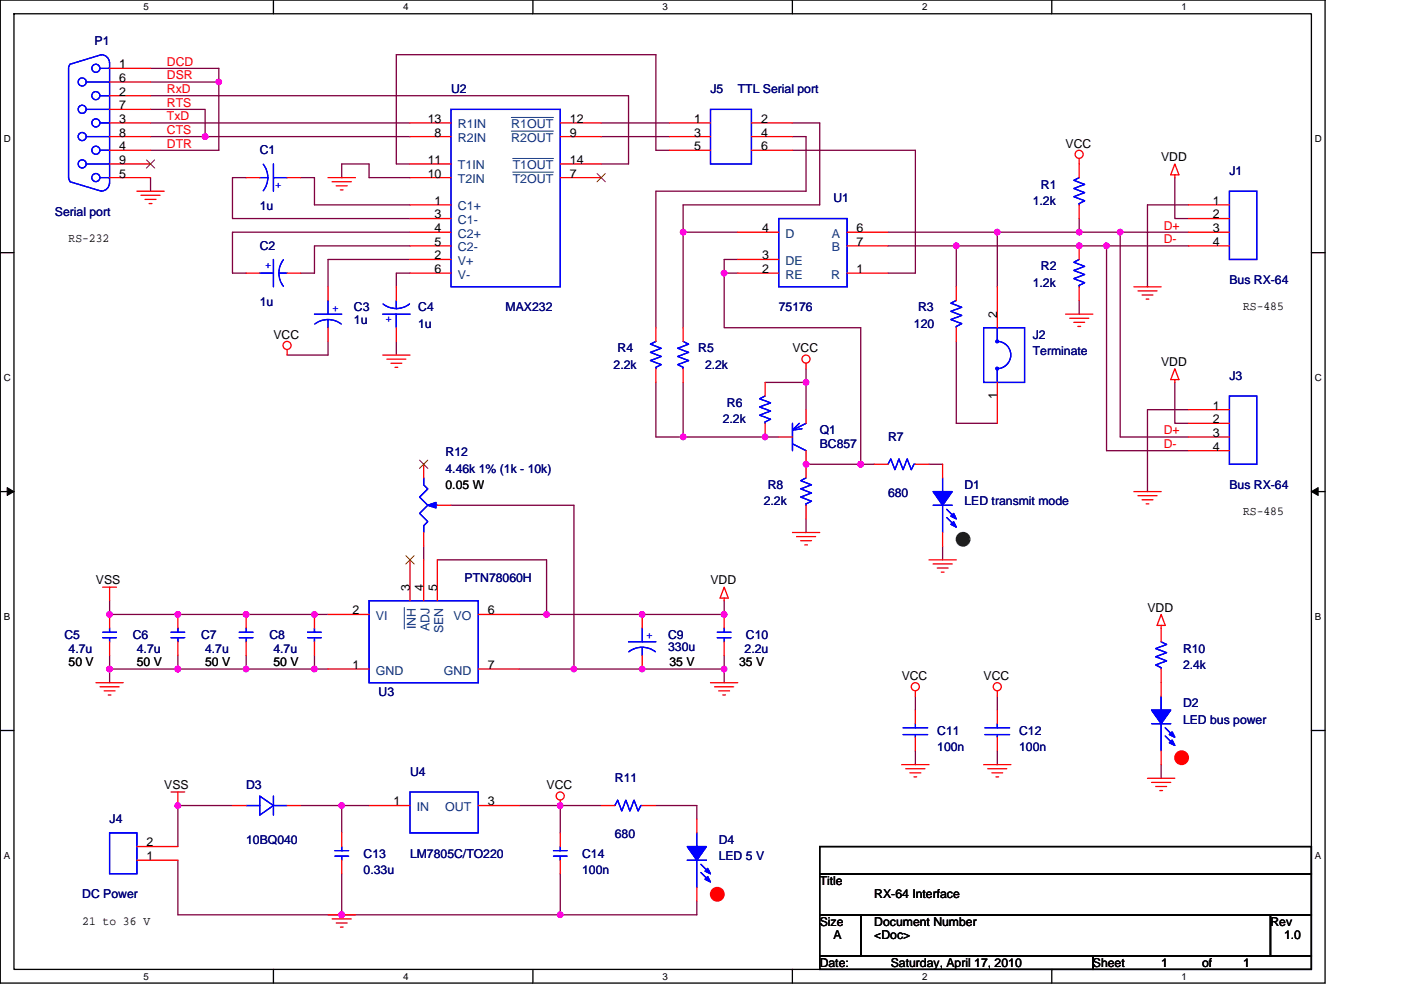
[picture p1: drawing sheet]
<svg xmlns="http://www.w3.org/2000/svg" width="297mm" height="210mm" viewBox="0 0 297 210" stroke-linecap="round" stroke-linejoin="round" font-family="sans-serif">
<path d="M.1 0h280.8v208.5h-280.8zM3 2.9h275v202.7h-275z" fill="none" stroke="#000" stroke-width=".28"/>
<g fill="#fff">
<path d="M30.5 .3h1.1v2.3h-1.1z"/>
<path d="M30.5 205.9h1.1v2.3h-1.1z"/>
</g>
<path d="M58 0v2.9M58 205.6v2.9" fill="none" stroke="#000" stroke-width=".28"/>
<g fill="#fff">
<path d="M85.5 .3h1.1v2.3h-1.1z"/>
<path d="M85.5 205.9h1.1v2.3h-1.1z"/>
</g>
<path d="M113 0v2.9M113 205.6v2.9" fill="none" stroke="#000" stroke-width=".28"/>
<g fill="#fff">
<path d="M140.5 .3h1.1v2.3h-1.1z"/>
<path d="M140.5 205.9h1.1v2.3h-1.1z"/>
</g>
<path d="M168 0v2.9M168 205.6v2.9" fill="none" stroke="#000" stroke-width=".28"/>
<g fill="#fff">
<path d="M195.5 .3h1.2v2.3h-1.2z"/>
<path d="M195.5 205.9h1.2v2.3h-1.2z"/>
</g>
<path d="M223 0v2.9M223 205.6v2.9" fill="none" stroke="#000" stroke-width=".28"/>
<g fill="#fff">
<path d="M250.5 .3h1.2v2.3h-1.2z"/>
<path d="M250.5 205.9h1.2v2.3h-1.2z"/>
<path d="M.8 28.3h1.5v2.3h-1.5z"/>
<path d="M278.8 28.3h1.5v2.3h-1.5z"/>
<path d="M.8 78.9h1.5v2.3h-1.5z"/>
<path d="M278.8 78.9h1.5v2.3h-1.5z"/>
</g>
<path d="M.1 53.6h2.9M278 53.6h2.9" fill="none" stroke="#000" stroke-width=".28"/>
<g fill="#fff">
<path d="M.8 129.6h1.4v2.3h-1.4z"/>
<path d="M278.8 129.6h1.4v2.3h-1.4z"/>
</g>
<path d="M.1 104.3h2.9M278 104.3h2.9" fill="none" stroke="#000" stroke-width=".28"/>
<path d="M1.5 103.4l1.5 .9-1.5 .8zM278 104.3l1.5-.9v1.7z" fill="#000" stroke="#000" stroke-width=".21"/>
<g fill="#fff">
<path d="M.8 180.3h1.4v2.3h-1.4z"/>
<path d="M278.8 180.3h1.4v2.3h-1.4z"/>
</g>
<path d="M.1 154.9h2.9M278 154.9h2.9M173.8 179.6h104.2v5.7h-104.2zM173.8 194h8.7v8.7h-8.7zM173.8 185.3h104.2v8.7h-104.2zM182.5 194h86.9v8.7h-86.9zM269.4 194h8.6v8.7h-8.6zM173.8 202.7h57.9v2.9h-57.9zM231.7 202.7h46.3v2.9h-46.3z" fill="none" stroke="#000" stroke-width=".28"/>
<g fill="none" stroke="#800040" stroke-width=".28">
<path d="M31.9 14.5h14.5v2.9M31.9 17.4h14.5M46.4 17.4v14.5h-14.5M31.9 20.3h101.4v14.5h-5.8M31.9 29h11.6M31.9 23.2h11.6v5.8M31.9 37.7v2.9M31.9 26.1h55M43.5 29h43.4M52.2 37.7h-2.9v8.7h37.6M63.8 37.7h2.9v5.8h20.2M72.5 37.7v-2.9h5.7v2.9h8.7"/>
<path d="M127.5 29h14.4M127.5 26.1h14.4M141.9 31.9h-2.8v-20.3h-55.1v23.2h2.9M168 29h2.9v11.6h-31.8v28.9M168 26.1h5.8v17.4h-29v5.8M168 31.9h26.1v26h-5.8M249.1 37.7v8.7h2.9M86.9 49.3h-37.6v8.6h2.9M86.9 55h-17.3v5.8M86.9 52.2h-20.2v5.7h-2.9M86.9 57.9h-2.9v2.9M144.8 49.3h11.6"/>
<path d="M144.8 49.3v20.2M153.5 57.9v11.6h29v29M156.4 55h-2.9v2.9h2.9M188.3 49.3h23.2M188.3 52.2h14.5v8.6M211.5 49.3v11.5M211.5 49.3h17.3M228.8 49.3h8.7M228.8 46.4v2.9M234.6 52.2v43.4h17.4M234.6 52.2h-31.8M234.6 52.2h17.4"/>
<path d="M237.5 49.3v43.4h14.5M237.5 49.3h14.5M252 43.5h-8.7v17.3M69.6 72.4v2.9h-8.7M84 72.4v2.9M170.9 78.2v2.9M202.8 72.4v17.4h8.7M228.8 63.7v2.9M139.1 81.1v11.6h5.7M144.8 81.1v11.6M144.8 92.7h20.3M162.2 81.1h8.7"/>
<path d="M170.9 81.1v5.8M170.9 98.5h11.6M182.5 98.5h2.9M197 98.5h2.9M249.1 81.1v8.7h2.9M252 86.9h-8.7v17.4M89.8 115.8v2.9M92.7 118.7h23.2v11.6M95.6 107.2h26.1v34.7M170.9 110.1v2.8M199.9 115.8v2.9M23.2 127.4v2.9h46.4"/>
<path d="M23.2 139v2.9M37.7 139v2.9M52.2 139v2.9M66.7 139v2.9M110.1 130.3h5.8M153.5 127.4v2.9h-37.6M153.5 139v2.9M23.2 141.9v2.9M23.2 141.9h14.5M37.7 141.9h14.5M52.2 141.9h14.5M66.7 141.9h2.9"/>
<path d="M110.1 141.9h11.6M121.7 141.9h31.8M153.5 141.9v2.9M194.1 159.3v2.9M194.1 147.7v2.9M211.5 159.3v2.9M211.5 147.7v2.9M49.3 170.9h-11.6v8.7M63.8 170.9h8.7M72.5 170.9v5.8M72.5 170.9h5.7M110.1 170.9h8.7"/>
<path d="M118.8 170.9v5.8M118.8 170.9h8.7M139.1 170.9h8.6v2.9M246.2 162.2v2.9M37.7 182.5v11.5h34.8M72.5 185.3v8.7M72.5 194h46.3M118.8 185.3v8.7M147.7 191.1v2.9h-28.9"/>
</g>
<g fill="#f0f" stroke="#f0f" stroke-width=".28">
<circle cx="211.4" cy="49.2" r=".57"/>
<circle cx="237.5" cy="49.2" r=".57"/>
<circle cx="234.6" cy="52.1" r=".57"/>
<circle cx="228.8" cy="49.2" r=".57"/>
<circle cx="228.8" cy="52.1" r=".57"/>
<circle cx="72.5" cy="194" r=".57"/>
<circle cx="72.5" cy="170.9" r=".57"/>
<circle cx="118.8" cy="194" r=".57"/>
<circle cx="118.8" cy="170.9" r=".57"/>
<circle cx="37.7" cy="170.9" r=".57"/>
<circle cx="23.2" cy="141.9" r=".57"/>
<circle cx="66.7" cy="141.9" r=".57"/>
<circle cx="136.1" cy="130.3" r=".57"/>
<circle cx="115.9" cy="130.3" r=".57"/>
<circle cx="121.7" cy="141.9" r=".57"/>
<circle cx="153.5" cy="130.3" r=".57"/>
<circle cx="66.7" cy="130.3" r=".57"/>
<circle cx="52.2" cy="130.3" r=".57"/>
<circle cx="23.2" cy="130.3" r=".57"/>
<circle cx="37.7" cy="130.3" r=".57"/>
<circle cx="37.7" cy="141.9" r=".57"/>
<circle cx="52.2" cy="141.9" r=".57"/>
<circle cx="153.5" cy="141.9" r=".57"/>
<circle cx="136.1" cy="141.9" r=".57"/>
<circle cx="202.8" cy="52.1" r=".57"/>
<circle cx="46.4" cy="17.4" r=".57"/>
<circle cx="43.5" cy="29" r=".57"/>
<circle cx="170.9" cy="81.1" r=".57"/>
<circle cx="182.5" cy="98.5" r=".57"/>
<circle cx="170.9" cy="98.5" r=".57"/>
<circle cx="153.5" cy="57.9" r=".57"/>
<circle cx="162.2" cy="92.7" r=".57"/>
<circle cx="144.8" cy="92.7" r=".57"/>
<circle cx="144.8" cy="49.2" r=".57"/>
</g>
<g fill="none" stroke="#f00" stroke-width=".28">
<path d="M23.2 17.4h8.7M23.2 14.5h8.7M23.2 26.1h8.7M23.2 29h8.7M23.2 31.9h8.7M23.2 34.8h8.7M23.2 37.7h8.7M23.2 23.2h8.7M23.2 20.3h8.7M52.2 37.7h2.9M60.9 37.7h2.9M69.6 37.7h5.8"/>
<path d="M70.4 38.5h4.1M71.3 39.4h2.3M86.9 26.1h8.7M86.9 29h8.7M86.9 34.8h8.7M86.9 37.7h8.7M118.8 26.1h8.7M118.8 29h8.7M118.8 34.8h8.7M118.8 37.7h8.7M141.9 26.1h8.7M141.9 29h8.7"/>
<path d="M141.9 31.9h8.7M159.3 26.1h8.7M159.3 29h8.7M159.3 31.9h8.7M228.8 33.6v4.1M249.1 34.8l.9 2.3h-1.8zM249.1 37.1v.6M29 40.6h5.8M29.9 41.4h4M30.8 42.3h2.3M31.6 43.2h.6M52.2 57.9h2.9"/>
<path d="M60.9 57.9h2.9M72.2 40.3h.5M86.9 43.5h8.7M86.9 46.4h8.7M86.9 49.3h8.7M86.9 52.2h8.7M86.9 57.9h8.7M86.9 55h8.7M156.4 49.3h8.7M156.4 57.9h8.7M156.4 55h8.7M179.6 49.3h8.7"/>
<path d="M179.6 52.2h8.7M179.6 57.9h8.7M228.8 43.5v2.9M228.8 52.2v2.8M252 43.5h8.7M252 46.4h8.7M252 49.3h8.7M252 52.2h8.7M60.9 74.1v1.2M69.6 60.8v2.9M69.6 69.5v2.9M81.1 75.3h5.8"/>
<path d="M82 76.2h4.1M82.9 77h2.3M83.8 77.9h.5M84 60.8v2.9M84 69.5v2.9M139.1 69.5v2.9M139.1 78.2v2.9M144.8 69.5v2.9M144.8 78.2v2.9M170.9 77v1.2M202.8 60.8v2.9M202.8 69.5v2.9"/>
<path d="M211.5 60.8v8.7M225.9 66.6h5.8M226.8 67.5h4M227.7 68.4h2.3M228.5 69.2h.6M228.8 60.8v2.9M240.4 60.8h5.8M241.3 61.7h4M242.1 62.6h2.4M243 63.4h.6M249.1 78.2l.9 2.3h-1.8zM89.8 98.5v2.9"/>
<path d="M162.2 81.1v2.9M162.2 89.8v2.9M165.1 92.7h2.9M170.9 86.9v2.9M170.9 95.6v5.8M185.4 98.5h2.9M194.1 98.5h2.9M199.9 98.5v2.9M211.5 81.1v8.7M249.1 80.5v.6M252 92.7h8.7M252 86.9h8.7"/>
<path d="M252 89.8h8.7M252 95.6h8.7M86.9 118.7v8.7M89.8 112.9v2.9M89.8 118.7v8.7M92.7 107.2h2.9M92.7 118.7v8.7M168 112.9h5.8M168.9 113.8h4M169.8 114.7h2.3M170.6 115.6h.6M170.9 107.2v2.9"/>
<path d="M197 118.7h5.8M197.8 119.6h4.1M199.9 112.9v2.9M240.4 104.3h5.8M241.3 105.1h4M242.1 106h2.4M243 106.9h.6M21.8 124.5h2.9M23.2 124.5v2.9M23.2 130.3v2.9M23.2 136.1v2.9M37.7 130.3v2.9"/>
<path d="M37.7 136.1v2.9M52.2 130.3v2.9M52.2 136.1v2.9M66.7 130.3v2.9M66.7 136.1v2.9M69.6 130.3h8.6M101.4 130.3h8.7M136.2 130.3v2.9M136.2 139v2.9M153.5 130.3v2.9M153.5 136.1v2.9M153.5 126.9v.5"/>
<path d="M153.5 124.5l.9 2.4h-1.7zM198.7 120.5h2.3M199.6 121.3h.5M246.2 130.3l.9 2.4h-1.8zM246.2 132.7v3.4M20.3 144.8h5.8M21.2 145.7h4M22.1 146.5h2.3M22.9 147.4h.6M69.6 141.9h8.6M101.4 141.9h8.7M150.6 144.8h5.8"/>
<path d="M151.5 145.7h4.1M152.4 146.5h2.3M153.2 147.4h.6M194.1 150.6v2.9M194.1 156.4v2.9M194.1 146.5v1.2M211.5 146.5v1.2M211.5 150.6v2.9M211.5 156.4v2.9M246.2 141.9v5.8M246.2 159.3v2.9M29 179.6h8.7"/>
<path d="M36.3 168h2.9M37.7 168v2.9M49.3 170.9h2.9M60.9 170.9h2.9M72.5 176.7v2.9M78.2 170.9h8.7M101.4 170.9h8.7M118.8 169.7v1.2M118.8 176.7v2.9M127.5 170.9h2.9M136.2 170.9h2.9M147.7 173.8v2.9"/>
<path d="M191.2 162.2h5.8M192 163h4.1M192.9 163.9h2.3M193.8 164.8h.5M208.6 162.2h5.7M209.4 163h4.1M210.3 163.9h2.3M211.2 164.8h.5M243.3 165.1h5.8M244.2 165.9h4M245 166.8h2.4M245.9 167.7h.6"/>
<path d="M29 182.5h8.7M69.6 194h5.8M70.4 194.9h4.1M71.3 195.8h2.3M72.2 196.6h.5M72.5 182.5v2.8M118.8 182.5v2.8M147.7 188.2v2.9"/>
<circle cx="228.8" cy="32.7" r=".86"/>
<circle cx="60.9" cy="73.3" r=".86"/>
<circle cx="170.9" cy="76.2" r=".86"/>
<circle cx="194.1" cy="145.7" r=".86"/>
<circle cx="211.4" cy="145.7" r=".86"/>
<circle cx="118.8" cy="168.8" r=".86"/>
</g>
<g fill="#f00" stroke="#f00" stroke-width=".28">
<circle cx="152.1" cy="189.7" r="1.44"/>
<circle cx="250.5" cy="160.7" r="1.44"/>
</g>
<circle cx="204.2" cy="114.4" r="1.44" fill="#008000" stroke="#008000" stroke-width=".28"/>
<g fill="none" stroke="#00f" stroke-width=".28">
<path d="M14.5 14.5v23.2M14.9 13.7l-.4 .8M18.3 17.4h4.9M21.2 14.5h2M21.5 11.6a1.74 1.74 0 0 1 1.7 1.7M21.5 11.6l-6.7 2M23.2 13.3v25.5a1.8 1.8 0 0 1-1.7 1.7M14.5 37.7l.4 .8M14.8 38.5l6.7 2.1M18.3 34.8h4.9M18.3 29h4.9M18.3 23.2h4.9"/>
<path d="M21.2 37.7h2M21.2 31.9h2M21.2 26.1h2M21.2 20.3h2M55.1 37.7h1.7M55.8 34.8l.7 1.4 .3 1.5-.3 1.4-.7 1.3M58 34.8v5.8M58 37.7h2.9M95.6 23.2h23.2v37.6h-23.2zM150.6 23.2h8.7v11.6h-8.7zM228.8 37.7l-1.1 .5 2.3 .9-2.3 .9 2.3 .9-2.3 .8 2.3 .9-1.2 .6v.3M55.1 57.9h2.9"/>
<path d="M58 55v5.8M59.1 57.9h1.8M60.1 55.1a4.6 4.6 0 0 0 0 5.6M165.1 46.4h14.5v14.4h-14.5zM228.8 55l-1.1 .6 2.3 .9-2.3 .9 2.3 .8-2.3 .9 2.3 .9-1.2 .5v.3M260.7 40.6h5.8v14.4h-5.8zM66.7 66.6h5.8M66.7 68.7l1.4-.7 1.4-.2 1.5 .2 1.3 .7M69.6 67.8v1.7M69.6 63.7v2.9M81.1 66.6h5.8M81.2 64.5l1.3 .7 1.5 .2 1.5-.2 1.3-.7"/>
<path d="M84 63.7v1.8M84 66.6v2.9M139.1 72.4l-1.2 .6 2.3 .9-2.3 .8 2.3 .9-2.3 .9 2.3 .8-1.1 .6v.3M144.8 72.4l1.2 .6-2.3 .9 2.3 .8-2.3 .9 2.3 .9-2.3 .8 1.1 .6v.3M202.8 63.7l-1.2 .6 2.3 .9-2.3 .8 2.3 .9-2.3 .9 2.3 .8-1.1 .6v.3M208.6 69.5h8.6v11.6h-8.6zM211.5 69.5l-.1 2.9a2.89 2.89 0 0 1 2.9 2.9 2.89 2.89 0 0 1-2.9 2.9M211.5 78.2v2.9M162.2 84l-1.1 .6 2.3 .8-2.3 .9 2.3 .9-2.3 .9 2.3 .8-1.2 .6v.3M168 89.8v5.8M168 94.1l2.9 1.5M169.5 89.8l-1.5 1.4 2-.2"/>
<path d="M170.9 89.8l-2.9 1.4M188.3 98.5l.6-1.2 .8 2.3 .9-2.3 .9 2.3 .8-2.3 .9 2.3 .6-1.1h.3M260.7 84h5.8v14.5h-5.8zM89.8 101.4v1.4l.9 .9-1.7 1.7 1.7 1.8-1.7 1.7 1.7 1.7-.9 .9v1.4M92.1 107.2h.6M170.9 101.4l-1.1 .6 2.3 .8-2.3 .9 2.3 .9-2.3 .8 2.3 .9-1.2 .6v.3M197.8 107.2h4.1M199.9 101.4v2.9M199.9 107.2v5.7M200.7 108l1.8 1.8M200.7 109.8l1.8 1.7M21.8 135.3h2.9"/>
<path d="M21.8 134.1h2.9M23.2 133.2v.9M23.2 135.3v.8M36.3 135.3h2.9M36.3 134.1h2.9M37.7 133.2v.9M37.7 135.3v.8M50.7 135.3h2.9M50.7 134.1h2.9M52.2 133.2v.9M52.2 135.3v.8M65.2 135.3h2.9"/>
<path d="M65.2 134.1h2.9M66.7 133.2v.9M66.7 135.3v.8M78.2 127.4h23.2v17.4h-23.2zM133.3 136.1h5.8M133.3 138.2a4.6 4.6 0 0 1 5.7 0M136.2 137.3v1.7M136.2 133.2v2.9M152.1 135.3h2.9M152.1 134.1h2.9M153.5 133.2v.9M153.5 135.3v.8"/>
<path d="M246.2 136.1l1.2 .6-2.4 .9 2.4 .8-2.4 .9 2.4 .9-2.4 .8 1.2 .6v.3M191.5 154.4h5.2M191.5 155.8h5.2M194.1 155.8v.6M194.1 153.5v.9M208.8 154.4h5.3M208.8 155.8h5.3M211.5 155.8v.6M211.5 153.5v.9M244.2 153.5h4M246.2 147.7v2.9M246.2 153.5v5.8"/>
<path d="M247.1 154.4l1.7 1.7M247.1 156.1l1.7 1.7M23.2 176.7h5.8v8.6h-5.8zM52.2 170.9h2.9M55.1 168.8l2.9 2.1-2.9 2zM58 168.8v4.1M58 170.9h2.9M72.5 179.6v.8M86.9 168h14.5v8.7h-14.5zM118.8 179.6v.8M130.4 170.9l.6-1.2 .8 2.3 .9-2.3 .9 2.3 .8-2.3 .9 2.3 .6-1.1h.3M147.7 176.7v2.9"/>
<path d="M71 181.6h2.9M71 180.4h2.9M72.5 181.6v.9M117.3 181.6h2.9M117.3 180.4h2.9M118.8 181.6v.9M145.7 182.5h4.1M147.7 182.5v5.7M148.6 183.3l1.7 1.8M148.6 185.1l1.7 1.7"/>
<circle cx="17.4" cy="17.4" r=".86"/>
<circle cx="20.3" cy="14.5" r=".86"/>
<circle cx="17.4" cy="29" r=".86"/>
<circle cx="17.4" cy="23.2" r=".86"/>
<circle cx="17.4" cy="34.8" r=".86"/>
<circle cx="20.3" cy="37.7" r=".86"/>
<circle cx="20.3" cy="31.9" r=".86"/>
<circle cx="20.3" cy="20.3" r=".86"/>
<circle cx="20.3" cy="26.1" r=".86"/>
</g>
<g fill="#00f" stroke="#00f" stroke-width=".28">
<path d="M145.7 179.6h4.1l-2.1 2.9z" fill-rule="evenodd"/>
<path d="M150 185.9l.6 1.2-1.1-.6z" fill-rule="evenodd"/>
<path d="M150 184.2l.6 1.1-1.1-.5z" fill-rule="evenodd"/>
<path d="M145.7 179.6h4.1l-2.1 2.9z" fill-rule="evenodd"/>
<path d="M150 185.9l.6 1.2-1.1-.6z" fill-rule="evenodd"/>
<path d="M150 184.2l.6 1.1-1.1-.5z" fill-rule="evenodd"/>
<path d="M197.8 104.3h4.1l-2 2.9z" fill-rule="evenodd"/>
<path d="M201.6 111.2l.6-.6 .6 1.2z" fill-rule="evenodd"/>
<path d="M201.6 109.5l.6-.6 .6 1.2z" fill-rule="evenodd"/>
<path d="M197.8 104.3h4.1l-2 2.9z" fill-rule="evenodd"/>
<path d="M201.6 111.2l.6-.6 .6 1.2z" fill-rule="evenodd"/>
<path d="M201.6 109.5l.6-.6 .6 1.2z" fill-rule="evenodd"/>
<path d="M90.7 107.2l1.7-.6v1.1z" fill-rule="evenodd"/>
<path d="M90.7 107.2l1.7-.6v1.1z" fill-rule="evenodd"/>
<path d="M244.2 150.6h4l-2 2.9z" fill-rule="evenodd"/>
<path d="M247.9 157.5l.6-.5 .6 1.1z" fill-rule="evenodd"/>
<path d="M247.9 155.8l.6-.6 .6 1.2z" fill-rule="evenodd"/>
<path d="M244.2 150.6h4l-2 2.9z" fill-rule="evenodd"/>
<path d="M247.9 157.5l.6-.5 .6 1.1z" fill-rule="evenodd"/>
<path d="M247.9 155.8l.6-.6 .6 1.2z" fill-rule="evenodd"/>
<circle cx="211.4" cy="72.4" r=".28"/>
<circle cx="211.4" cy="78.2" r=".28"/>
</g>
<path d="M108.4 24.9h8.9M108.4 27.8h8.9M108.7 33.6h8.6M108.7 36.5h8.6M85.7 128.9v4.5" fill="none" stroke="#004080" stroke-width=".21"/>
<path d="M31 33.9l1.8 1.8M32.8 33.9l-1.8 1.8M126.6 36.8l1.8 1.8M128.3 36.8l-1.7 1.8M89 97.6l1.7 1.8M90.7 97.6l-1.8 1.8M86.1 117.9l1.7 1.7M87.8 117.9l-1.8 1.7" fill="none" stroke="#804000" stroke-width=".21"/>
<g font-size="2.6" fill="#000080">
<text x="20" y="9.6">P1</text>
<text x="95.6" y="19.7">U2</text>
<text x="150.6" y="19.7">J5</text>
<text x="156.4" y="19.7">TTL Serial port</text>
<text x="55.1" y="32.8">C1</text>
<text x="220.7" y="40">R1</text>
<text x="260.7" y="37.1">J1</text>
<text x="11.6" y="45.8">Serial port</text>
<text x="55.1" y="44.6">1u</text>
<text x="176.7" y="42.9">U1</text>
<text x="219" y="43.5">1.2k</text>
<text x="55.1" y="53">C2</text>
<text x="220.7" y="57.4">R2</text>
<text x="55.1" y="64.9">1u</text>
<text x="219" y="60.9">1.2k</text>
<text x="260.7" y="60.3">Bus RX-64</text>
<text x="75.1" y="66.1">C3</text>
<text x="75.1" y="68.7">1u</text>
<text x="88.7" y="66.1">C4</text>
<text x="88.7" y="69.5">1u</text>
<text x="107.2" y="66.1">MAX232</text>
<text x="165.1" y="66.1">75176</text>
<text x="193.8" y="69.5">120</text>
<text x="194.6" y="66.1">R3</text>
<text x="219" y="71.8">J2</text>
<text x="131" y="74.7">R4</text>
<text x="148" y="74.7">R5</text>
<text x="219" y="75.3">Terminate</text>
<text x="130.1" y="78.2">2.2k</text>
<text x="149.5" y="78.2">2.2k</text>
<text x="260.7" y="80.5">J3</text>
<text x="153.2" y="89.8">2.2k</text>
<text x="154.1" y="86.3">R6</text>
<text x="173.8" y="92.1">Q1</text>
<text x="173.8" y="95">BC857</text>
<text x="188.3" y="93.6">R7</text>
<text x="94.5" y="96.8">R12</text>
<text x="94.5" y="100.2">4.46k 1% (1k - 10k)</text>
<text x="161.9" y="107.2">2.2k</text>
<text x="162.8" y="103.7">R8</text>
<text x="188.3" y="105.4">680</text>
<text x="204.5" y="103.7">D1</text>
<text x="204.5" y="107.2">LED transmit mode</text>
<text x="260.7" y="103.7">Bus RX-64</text>
<text x="98.5" y="123.4">PTN78060H</text>
<text x="13.7" y="135.6">C5</text>
<text x="28.1" y="135.6">C6</text>
<text x="42.6" y="135.6">C7</text>
<text x="57.1" y="135.6">C8</text>
<text x="141.7" y="135.6">C9</text>
<text x="158.2" y="135.6">C10</text>
<text x="14.5" y="138.5">4.7u</text>
<text x="29" y="138.5">4.7u</text>
<text x="43.5" y="138.5">4.7u</text>
<text x="58" y="138.5">4.7u</text>
<text x="141.7" y="138.2">330u</text>
<text x="157.9" y="138.5">2.2u</text>
<text x="250.8" y="138.5">R10</text>
<text x="250.8" y="141.9">2.4k</text>
<text x="80.3" y="147.7">U3</text>
<text x="198.7" y="155.8">C11</text>
<text x="216.1" y="155.8">C12</text>
<text x="250.8" y="150">D2</text>
<text x="250.8" y="153.5">LED bus power</text>
<text x="198.7" y="159.3">100n</text>
<text x="216.1" y="159.3">100n</text>
<text x="52.2" y="167.4">D3</text>
<text x="86.9" y="164.5">U4</text>
<text x="130.4" y="165.9">R11</text>
<text x="23.2" y="174.6">J4</text>
<text x="52.2" y="179">10BQ040</text>
<text x="130.4" y="177.8">680</text>
<text x="152.4" y="179">D4</text>
<text x="77.1" y="181.9">C13</text>
<text x="77.1" y="185.4">0.33u</text>
<text x="86.9" y="181.9">LM7805C/TO220</text>
<text x="123.4" y="181.9">C14</text>
<text x="123.4" y="185.4">100n</text>
<text x="152.4" y="182.5">LED 5 V</text>
<text x="17.4" y="190.6">DC Power</text>
</g>
<g font-size="2.6">
<text x="25.3" y="17.4">6</text>
<text x="25.3" y="14.5">1</text>
<text x="25.3" y="23.2">7</text>
<text x="25.3" y="20.3">2</text>
<text x="25.3" y="29">8</text>
<text x="25.3" y="26.1">3</text>
<text x="90.7" y="26.1">13</text>
<text x="92.1" y="29">8</text>
<text x="120.8" y="26.1">12</text>
<text x="120.8" y="29">9</text>
<text x="147.1" y="26.1">1</text>
<text x="147.1" y="29">3</text>
<text x="161.4" y="26.1">2</text>
<text x="161.4" y="29">4</text>
<text x="25.3" y="34.8">9</text>
<text x="25.3" y="31.9">4</text>
<text x="90.7" y="34.8">11</text>
<text x="120.8" y="34.8">14</text>
<text x="147.1" y="31.9">5</text>
<text x="161.4" y="31.9">6</text>
<text x="225.9" y="31.3">VCC</text>
<text x="246.2" y="34.2">VDD</text>
<text x="25.3" y="37.7">5</text>
<text x="90.7" y="37.7">10</text>
<text x="120.8" y="37.7">7</text>
<text x="92.1" y="43.4">1</text>
<text x="92.1" y="46.3">3</text>
<text x="257.2" y="43.4">1</text>
<text x="257.2" y="46.3">2</text>
<text x="14.5" y="51.4">RS-232</text>
<text x="92.1" y="49.2">4</text>
<text x="92.1" y="52.1">5</text>
<text x="161.6" y="49.2">4</text>
<text x="181.6" y="52.1">7</text>
<text x="181.6" y="49.2">6</text>
<text x="257.2" y="49.2">3</text>
<text x="257.2" y="52.1">4</text>
<text x="92.1" y="55">2</text>
<text x="92.1" y="57.9">6</text>
<text x="161.6" y="57.9">2</text>
<text x="161.6" y="55">3</text>
<text x="181.6" y="57.9">1</text>
<text x="263.6" y="65.8">RS-485</text>
<text x="58" y="71.8">VCC</text>
<text x="211.4" y="67.5" transform="rotate(-90 211.4 67.5)">2</text>
<text x="168" y="74.7">VCC</text>
<text x="246.2" y="77.6">VDD</text>
<text x="211.4" y="84.6" transform="rotate(-90 211.4 84.6)">1</text>
<text x="257.2" y="86.9">1</text>
<text x="257.2" y="89.8">2</text>
<text x="257.2" y="92.7">3</text>
<text x="257.2" y="95.6">4</text>
<text x="94.5" y="103.7">0.05 W</text>
<text x="263.6" y="109.3">RS-485</text>
<text x="20.3" y="124">VSS</text>
<text x="86.9" y="125.4" transform="rotate(-90 86.9 125.4)">3</text>
<text x="89.8" y="125.4" transform="rotate(-90 89.8 125.4)">4</text>
<text x="92.7" y="125.4" transform="rotate(-90 92.7 125.4)">5</text>
<text x="150.6" y="124">VDD</text>
<text x="74.8" y="130.3">2</text>
<text x="103.4" y="130.3">6</text>
<text x="243.3" y="129.8">VDD</text>
<text x="14.5" y="141.4">50 V</text>
<text x="29" y="141.4">50 V</text>
<text x="43.5" y="141.4">50 V</text>
<text x="58" y="141.4">50 V</text>
<text x="74.8" y="141.9">1</text>
<text x="103.4" y="141.9">7</text>
<text x="141.9" y="141.4">35 V</text>
<text x="156.7" y="141.4">35 V</text>
<text x="191.2" y="144.2">VCC</text>
<text x="208.6" y="144.2">VCC</text>
<text x="34.8" y="167.4">VSS</text>
<text x="115.9" y="167.4">VCC</text>
<text x="83.4" y="170.8">1</text>
<text x="103.4" y="170.8">3</text>
<text x="31" y="179.5">2</text>
<text x="31" y="182.4">1</text>
<text x="173.8" y="187.7">Title</text>
<text x="185.4" y="190.6">RX-64 Interface</text>
<text x="17.4" y="196.1">21 to 36 V</text>
<text x="173.8" y="196.4">Size</text>
<text x="185.4" y="196.4">Document Number</text>
<text x="269.4" y="196.4">Rev</text>
<text x="176.7" y="199.3">A</text>
<text x="185.4" y="199.3">&lt;Doc&gt;</text>
<text x="272.2" y="199.3">1.0</text>
<text x="173.8" y="205">Date:</text>
<text x="188.9" y="205">Saturday, April 17, 2010</text>
<text x="231.7" y="205">Sheet</text>
<text x="246.2" y="205">1</text>
<text x="254.9" y="205">of</text>
<text x="263.6" y="205">1</text>
</g>
<g font-size="2.6" fill="#f00">
<text x="35.4" y="13.9">DCD</text>
<text x="35.4" y="16.8">DSR</text>
<text x="35.4" y="19.7">RxD</text>
<text x="35.4" y="22.6">RTS</text>
<text x="35.4" y="28.4">CTS</text>
<text x="35.4" y="25.5">TxD</text>
<text x="35.4" y="31.3">DTR</text>
<text x="246.8" y="48.7">D+</text>
<text x="246.8" y="51.6">D-</text>
<text x="246.8" y="92.1">D+</text>
<text x="246.8" y="95">D-</text>
</g>
<g font-size="2.6" fill="#004080">
<text x="97.1" y="27.2">R1IN</text>
<text x="108.4" y="27.2">R1OUT</text>
<text x="97.1" y="35.9">T1IN</text>
<text x="97.1" y="30.1">R2IN</text>
<text x="108.4" y="30.1">R2OUT</text>
<text x="108.7" y="35.9">T1OUT</text>
<text x="97.1" y="38.8">T2IN</text>
<text x="108.7" y="38.8">T2OUT</text>
<text x="97.1" y="44.6">C1+</text>
<text x="97.1" y="47.5">C1-</text>
<text x="97.1" y="50.4">C2+</text>
<text x="97.1" y="53.3">C2-</text>
<text x="166.6" y="50.4">D</text>
<text x="176.4" y="53.3">B</text>
<text x="176.4" y="50.4">A</text>
<text x="97.1" y="56.2">V+</text>
<text x="97.1" y="59.1">V-</text>
<text x="166.6" y="59.1">RE</text>
<text x="166.6" y="56.2">DE</text>
<text x="176.3" y="59.1">R</text>
<text x="79.7" y="131.5">VI</text>
<text x="96.2" y="131.5">VO</text>
<text x="88.1" y="133.4" transform="rotate(-90 88.1 133.4)">INH</text>
<text x="91" y="133.8" transform="rotate(-90 91 133.8)">ADJ</text>
<text x="93.9" y="134.3" transform="rotate(-90 93.9 134.3)">SEN</text>
<text x="79.7" y="143.1">GND</text>
<text x="94.1" y="143.1">GND</text>
<text x="88.4" y="172">IN</text>
<text x="94.4" y="172">OUT</text>
</g>
<g font-size="2.6" fill="#00f">
<text x="58.4" y="38.5" transform="rotate(90 58.4 38.5)">+</text>
<text x="57.6" y="57.1" transform="rotate(-90 57.6 57.1)">+</text>
<text x="70.4" y="66.1">+</text>
<text x="83.2" y="67.1" transform="rotate(180 83.2 67.1)">+</text>
<text x="137" y="135.6">+</text>
</g>
<g font-size="2.1">
<text x="30.5" y="2.2">5</text>
<text x="85.5" y="2.2">4</text>
<text x="140.5" y="2.2">3</text>
<text x="195.5" y="2.2">2</text>
<text x="250.5" y="2.2">1</text>
<text x=".8" y="30.1">D</text>
<text x="278.8" y="30.1">D</text>
<text x=".8" y="80.8">C</text>
<text x="278.8" y="80.8">C</text>
<text x=".8" y="131.4">B</text>
<text x="278.8" y="131.4">B</text>
<text x=".8" y="182.1">A</text>
<text x="278.8" y="182.1">A</text>
<text x="30.5" y="207.8">5</text>
<text x="85.5" y="207.8">4</text>
<text x="140.5" y="207.8">3</text>
<text x="195.5" y="207.8">2</text>
<text x="250.5" y="207.8">1</text>
</g>
</svg>
